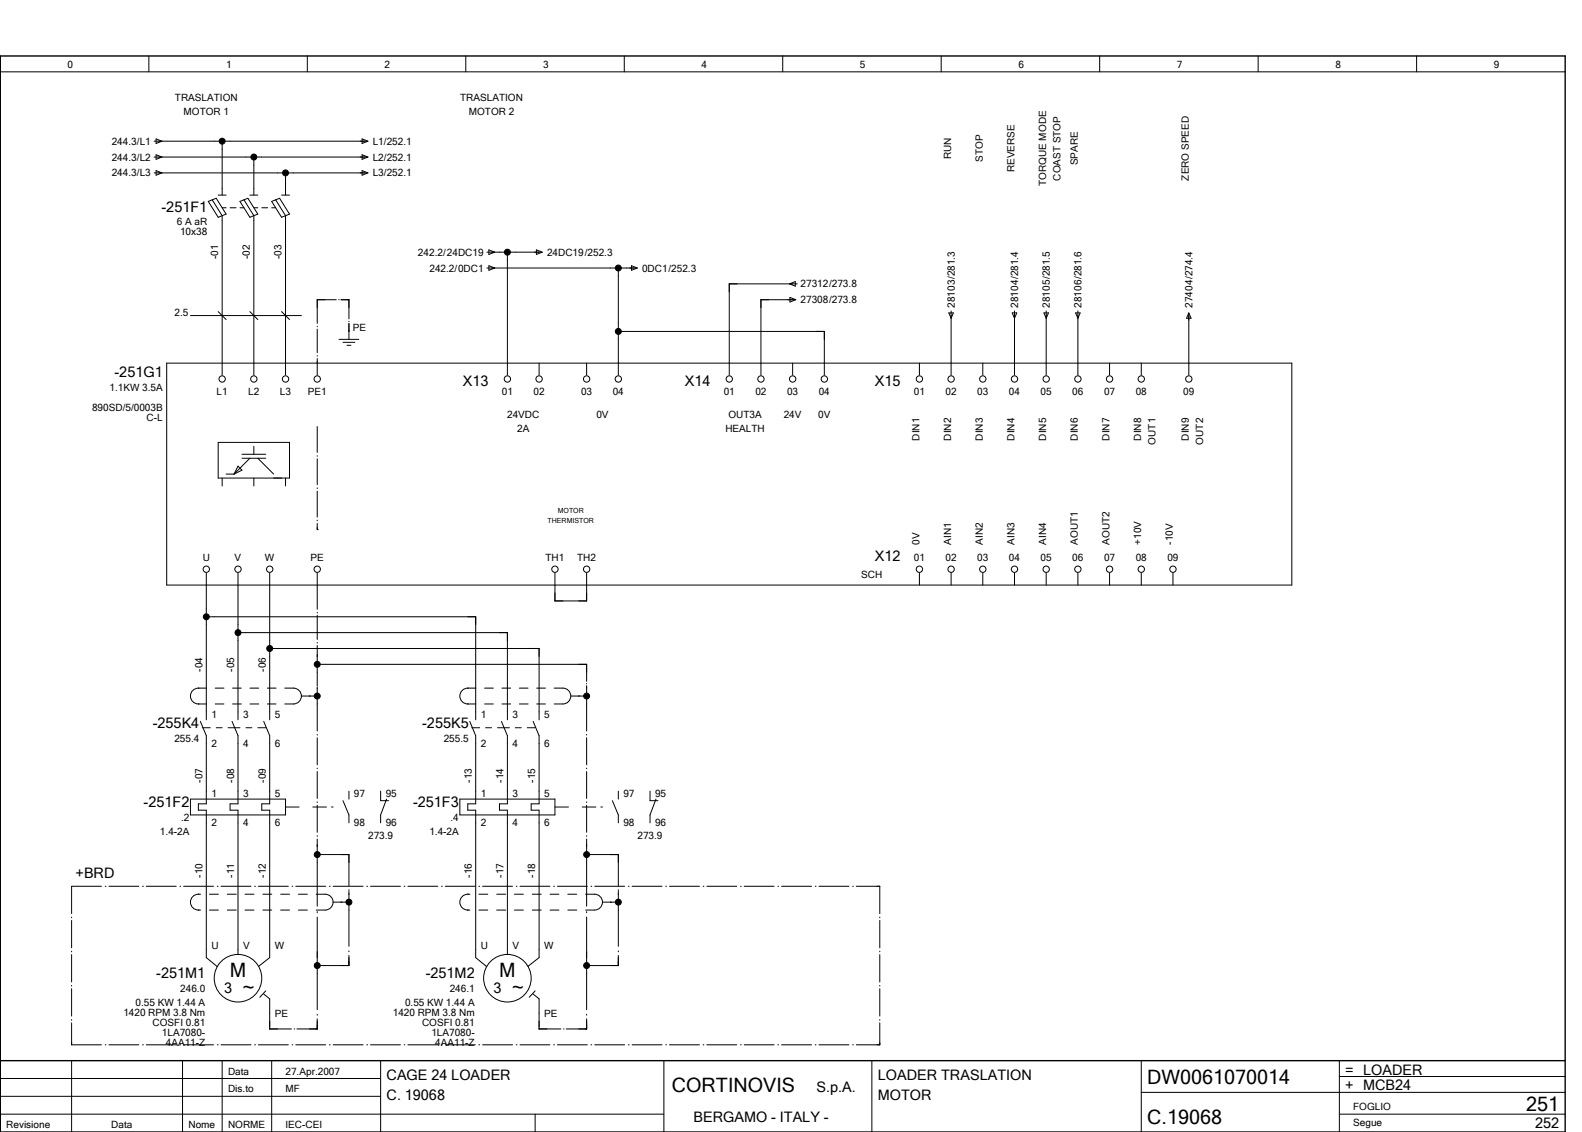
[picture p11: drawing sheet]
<svg xmlns="http://www.w3.org/2000/svg" width="399mm" height="286mm" viewBox="0 0 399 286" stroke-linecap="round" stroke-linejoin="round" font-family="sans-serif">
<g fill="none" stroke="#000" stroke-width=".25">
<path d="M.1 18.1h395M37.6 14.1v4M77.6 14.1v4M117.6 14.1v4M157.6 14.1v4M197.6 14.1v4M237.6 14.1v4M277.6 14.1v4M317.6 14.1v4M357.6 14.1v4M38.9 35.6h53.8M38.9 39.6h53.8"/>
<path d="M39.4 35.1l1.5 .5-1.5 .6zM39.4 39.1l1.5 .5-1.5 .6zM56.1 35.6v13.6M64.1 39.6v9.6M91.4 35.1l1.5 .5-1.5 .6zM91.4 39.1l1.5 .5-1.5 .6zM38.9 43.6h53.8M39.4 43.1l1.5 .5-1.5 .6zM52.6 50.8l2-.8 2.5 4-2 .8zM53.6 50.4l2.5 4v40.2M55.1 49.2h2M56.1 52.4h1"/>
<path d="M58.1 52.4h1.5M60.6 50.8l2-.8 2.5 4-2 .8zM60.6 52.4h1M61.6 50.4l2.5 4v40.2M63.1 49.2h2M64.1 52.4h1M66.1 52.4h1.5M68.6 50.8l2-.8 2.5 4-2 .8zM68.6 52.4h1M69.6 50.4l2.5 4v40.2M71.1 49.2h2M72.1 43.6v5.6"/>
<path d="M91.4 43.1l1.5 .5-1.5 .6zM48.1 79.6h28M55.1 78.6l2 2M63.1 78.6l2 2M71.1 78.6l2 2M84.9 75.6h-4.8v6M85.5 75.6h.1M86.1 75.6h2v4.9M122.9 63.6h13.9M122.9 67.6h37.8M123.4 63.1l1.5 .5-1.5 .6zM123.4 67l1.5 .6-1.5 .6z"/>
<path d="M128.1 63.6v31M135.4 63.1l1.5 .5-1.5 .6zM156.1 67.6v27M159.4 67l1.5 .6-1.5 .6zM199.3 71.6l1.4-.5v1.1zM199.4 75l1.5 .6-1.5 .6zM200.7 75.6h-8.6v19M201.3 71.6h-17.2v23M239.5 79h1.2l-.6 1.3zM240.1 78.5v16.1M255.5 79h1.2l-.6 1.3zM256.1 78.5v16.1"/>
<path d="M263.5 79h1.2l-.6 1.3zM264.1 78.5v16.1M271.5 79h1.1l-.5 1.3zM272.1 78.5v16.1M300.1 79.1v15.5M300.1 79l.5 1.3h-1.1zM42.1 91.6h284v56h-284zM80.1 82.3v.2M80.1 83.1v5.9M80.1 89.7v.2M80.1 90.5v4.1M85.6 85.6h5"/>
<path d="M86.6 86.4h3M87.6 87.1h1M88.1 81v.2M88.1 81.6v4M136.1 91.6v3M148.1 91.6v3M156.1 83.6h52v11M200.1 91.6v3M232.1 91.6v3M248.1 91.6v3M280.1 91.6v3M288.1 91.6v3"/>
<path d="M55.1 111.6h18v9h-18zM57.1 119.6h2M60.1 117.6l1 1-2 1zM61.1 115.6h6M61.1 114.6h6M63.1 115.6l-4 4M64.1 112.6v2M65.1 115.6l4 4M80.1 107.6v6.6M80.1 115v.1M80.1 115.8v6.5M56.1 120.6v2"/>
<path d="M64.1 120.6v2M72.1 120.6v2M80.1 133.6h.1M80.1 123.1v.2M80.1 123.9v6.6M80.1 131.3v.1M80.1 132.1v1.5M52.1 144.6v37M52.1 155.6h68v26M60.1 144.6v37M60.1 159.6h68v22M68.1 144.6v37"/>
<path d="M80.1 144.6v9.1M80.1 154.5v.2M80.1 155.3v6M140.1 144.6v7h8v-7M232.1 144.6v3M240.1 144.6v3M248.1 144.6v3M256.1 144.6v3M264.1 144.6v3M272.1 144.6v3M280.1 144.6v3M288.1 144.6v3"/>
<path d="M296.1 144.6v3M52.1 173.6a3.7 3.7 0 0 0-3.4 .6 2 2 0 0 0-.5 2.2 2 2 0 0 0 1.9 1.2h2M54.3 177.6h2.2M54.3 173.6h2.2M58.7 177.6h2.2M58.7 173.6h2.2M63.1 177.6h2.2M63.1 173.6h2.2M67.5 177.6h2.2M67.5 173.6h2.2M68.1 163.6h68v18M71.9 173.6a3.8 3.8 0 0 1 3.6 .6 2 2 0 0 1 .4 2.2 2 2 0 0 1-1.8 1.2h-2.2"/>
<path d="M76.1 175.6h4M78.1 175.6h.1M80.1 162.1v.2M80.1 162.9v10.3M80.1 173.5v11M80.1 167.6h68v4.3M120.1 173.6a3.7 3.7 0 0 0-3.4 .6 2 2 0 0 0-.5 2.2 2 2 0 0 0 1.9 1.2h2M122.3 177.6h2.2M122.3 173.6h2.2M126.7 177.6h2.2M126.7 173.6h2.2M131.1 177.6h2.2"/>
<path d="M131.1 173.6h2.2M135.5 177.6h2.2M135.5 173.6h2.2M139.9 173.6a3.8 3.8 0 0 1 3.6 .6 2 2 0 0 1 .4 2.2 2 2 0 0 1-1.8 1.2h-2.2M144.1 175.6h4M146.1 175.6h.1M148.1 172.5h.1M148.1 173v11.5M50.6 182l1.5 3.6v17.2h-2v1.6h2v37.2l2.8 2.3M51.1 183.6h2M54.6 183.6h1.5M57.6 183.6h3"/>
<path d="M58.6 182l1.5 3.6v17.2h-2v1.6h2v36.4M62.1 183.6h1.5M65.1 183.6h2M66.6 182l1.5 3.6v17.2h-2v1.6h2v37.2l-2.8 2.2M80.1 185.3v.2M80.1 186.2v6.8M80.1 193.8v.2M80.1 194.7v6.8M88.1 199.6v2M96.1 199.6v2.4h2M118.6 182l1.5 3.6v17.2h-2v1.6h2v37.2l2.8 2.3M119.1 183.6h2"/>
<path d="M122.6 183.6h1.5M125.6 183.6h3M126.6 182l1.5 3.6v17.2h-2v1.6h2v36.4M130.1 183.6h1.5M133.1 183.6h2M134.6 182l1.5 3.6v17.2h-2v1.6h2v37.2l-2.8 2.2M148.1 185.3v.2M148.1 186.2v6.8M148.1 193.8v.2M148.1 194.7v6.8M156.1 199.6v2M164.1 199.6v2.4h2"/>
<path d="M48.1 201.6h24v4h-24zM72.1 203.6h3.4M78.9 203.6h3.5M80.1 202.3v.2M80.1 203.2v6.8M80.1 210.8v.2M80.1 211.7v17M80.1 215.6h8v7.9M83.7 203.6h.4M86.6 202l1.5 3.6v2M97.6 201.6l-1.5 4v2M116.1 201.6h24v4h-24z"/>
<path d="M140.1 203.6h3.4M146.9 203.6h3.5M148.1 215.6h8v7.9M148.1 202.3v.2M148.1 203.2v6.8M148.1 210.8v.2M148.1 211.7v17M151.7 203.6h.4M154.6 202l1.5 3.6v2M165.6 201.6l-1.5 4v2M18.1 231.4v.2M18.1 232.3v6.9"/>
<path d="M25.6 223.6h-7.5v6.9M26.6 223.6h.2M27.5 223.6h7.5M36 223.6h.2M36.9 223.6h7.6M45.4 223.6h.2M46.4 223.6h7.5M50.6 225.6a2.06 2.06 0 0 0-2.5 2 2.06 2.06 0 0 0 2.5 2M52.9 229.6h2.2M52.9 225.6h2.2M54.8 223.6h.2M55.8 223.6h7.6"/>
<path d="M57.4 229.6h2.2M57.4 225.6h2.2M61.9 229.6h2.2M61.9 225.6h2.2M64.3 223.6h.2M65.2 223.6h7.6M66.4 229.6h2.2M66.4 225.6h2.2M70.9 229.6h2.2M70.9 225.6h2.2M73.7 223.6h.2M74.6 223.6h7.6"/>
<path d="M75.3 229.6h2.3M75.3 225.6h2.3M79.8 225.6a3.9 3.9 0 0 1 3.7 .6 2 2 0 0 1 .4 2.2 2 2 0 0 1-1.8 1.2h-2.3M80.1 230v.3M80.1 231.4v23.4M83.2 223.6h.2M84.1 227.6h4M84.1 223.6h7.5M86.1 227.6h.1M88.1 224.5v.2M88.1 224.9v13.9M88.1 239.9v.2"/>
<path d="M92.6 223.6h.2M93.5 223.6h7.6M102 223.6h.2M103 223.6h7.5M111.4 223.6h.2M112.4 223.6h7.6M118.6 225.6a2.06 2.06 0 0 0-2.5 2 2.06 2.06 0 0 0 2.5 2M120.9 223.6h.2M120.9 229.6h2.2M120.9 225.6h2.2M121.8 223.6h7.6M125.4 229.6h2.2"/>
<path d="M125.4 225.6h2.2M129.9 229.6h2.2M129.9 225.6h2.2M130.3 223.6h.2M131.2 223.6h7.6M134.4 229.6h2.2M134.4 225.6h2.2M138.9 229.6h2.2M138.9 225.6h2.2M139.8 223.6h.2M140.7 223.6h7.5M143.3 229.6h2.3"/>
<path d="M143.3 225.6h2.3M147.8 225.6a3.9 3.9 0 0 1 3.7 .6 2 2 0 0 1 .4 2.2 2 2 0 0 1-1.8 1.2h-2.3M148.1 230v.3M148.1 231.4v23.4M149.2 223.6h.2M150.1 223.6h7.6M152.1 227.6h4M154.1 227.6h.1M156.1 224.5v.2M156.1 224.9v13.9M156.1 239.9v.2M158.6 223.6h.2"/>
<path d="M159.6 223.6h7.5M168 223.6h.2M169 223.6h7.6M177.5 223.6h.2M178.4 223.6h7.6M186.9 223.6h.2M187.8 223.6h7.6M196.4 223.6h.1M197.3 223.6h7.5M205.8 223.6h.2M206.7 223.6h7.6M215.2 223.6h.2"/>
<path d="M216.2 223.6h5.9v6.9M222.1 231.4v.2M222.1 232.3v6.9M.1 255.6v30M18.1 240v.2M18.1 240.9v6.9M18.1 248.6v.2M18.1 249.5v6.9M18.1 257.3v.1M18.1 258.1v5.5h7.5M66.6 250.8l1.5 1.2v7.6h5.5M67.1 250l-1.5 1.6"/>
<path d="M74.3 259.6h.1M80.1 255.9v.3M80.1 257.1v2.5h-5.1M88.1 241.1v2.5h-8M134.6 250.8l1.5 1.2v7.6h5.5M135.1 250l-1.5 1.6M142.2 259.6h.2M148.1 257.1v2.5h-5.1M148.1 255.9v.3M156.1 241.1v2.5h-8M222.1 258.1v5.5h-5.9M222.1 240v.2"/>
<path d="M222.1 240.9v6.9M222.1 248.6v.2M222.1 249.5v6.9M222.1 257.3v.1M.1 276.6h96M.1 272.1h96M18.1 267.6v18M26.6 263.6h.2M27.5 263.6h7.5M36 263.6h.2M36.9 263.6h7.6M45.4 263.6h.2"/>
<path d="M46.1 267.6v18M46.4 263.6h7.5M54.8 263.6h.2M55.8 263.6h7.6M56.1 267.6v18M64.3 263.6h.2M65.2 263.6h7.6M68.6 267.6v18M73.7 263.6h.2M74.6 263.6h7.6M83.2 263.6h.2M84.1 263.6h7.5"/>
<path d="M92.6 263.6h.2M93.5 263.6h7.6M96.1 267.6v18M102 263.6h.2M103 263.6h7.5M111.4 263.6h.2M112.4 263.6h7.6M120.9 263.6h.2M121.8 263.6h7.6M130.3 263.6h.2M131.2 263.6h7.6M139.8 263.6h.2"/>
<path d="M140.7 263.6h7.5M149.2 263.6h.2M150.1 263.6h7.6M158.6 263.6h.2M159.6 263.6h7.5M167.6 267.6v18M168 263.6h.2M169 263.6h7.6M177.5 263.6h.2M178.4 263.6h7.6M186.9 263.6h.2M187.8 263.6h7.6"/>
<path d="M196.4 263.6h.1M197.3 263.6h7.5M205.8 263.6h.2M206.7 263.6h7.6M215.2 263.6h.2M220.1 267.6v18M288.1 267.6v18M288.1 275.6h107M338.1 271.6h57M338.1 267.6v18M.1 281.1h167.5M135.1 281.1v4.5"/>
<path d="M338.1 281.1h57"/>
<circle cx="56.1" cy="95.6" r=".8"/>
<circle cx="64.1" cy="95.6" r=".8"/>
<circle cx="72.1" cy="95.6" r=".8"/>
<circle cx="80.1" cy="95.6" r=".8"/>
<circle cx="128.1" cy="95.6" r=".8"/>
<circle cx="136.1" cy="95.6" r=".8"/>
<circle cx="148.1" cy="95.6" r=".8"/>
<circle cx="156.1" cy="95.6" r=".8"/>
<circle cx="184.1" cy="95.6" r=".8"/>
<circle cx="192.1" cy="95.6" r=".8"/>
<circle cx="200.1" cy="95.6" r=".8"/>
<circle cx="208.1" cy="95.6" r=".8"/>
<circle cx="232.1" cy="95.6" r=".8"/>
<circle cx="240.1" cy="95.6" r=".8"/>
<circle cx="248.1" cy="95.6" r=".8"/>
<circle cx="256.1" cy="95.6" r=".8"/>
<circle cx="264.1" cy="95.6" r=".8"/>
<circle cx="272.1" cy="95.6" r=".8"/>
<circle cx="280.1" cy="95.6" r=".8"/>
<circle cx="288.1" cy="95.6" r=".8"/>
<circle cx="300.1" cy="95.6" r=".8"/>
<circle cx="52.1" cy="143.6" r=".8"/>
<circle cx="60.1" cy="143.6" r=".8"/>
<circle cx="68.1" cy="143.6" r=".8"/>
<circle cx="80.1" cy="143.6" r=".8"/>
<circle cx="140.1" cy="143.6" r=".8"/>
<circle cx="148.1" cy="143.6" r=".8"/>
<circle cx="232.1" cy="143.6" r=".8"/>
<circle cx="240.1" cy="143.6" r=".8"/>
<circle cx="248.1" cy="143.6" r=".8"/>
<circle cx="256.1" cy="143.6" r=".8"/>
<circle cx="264.1" cy="143.6" r=".8"/>
<circle cx="272.1" cy="143.6" r=".8"/>
<circle cx="280.1" cy="143.6" r=".8"/>
<circle cx="288.1" cy="143.6" r=".8"/>
<circle cx="296.1" cy="143.6" r=".8"/>
<circle cx="60.1" cy="246.8" r="6"/>
<circle cx="128.1" cy="246.8" r="6"/>
</g>
<path d="M.1 14.1h395v271.5h-395zM.1 267.6h395" fill="none" stroke="#000" stroke-width=".35"/>
<g fill="#000" stroke="#000" stroke-width=".25">
<circle cx="56.1" cy="35.6" r=".75"/>
<circle cx="64.1" cy="39.6" r=".75"/>
<circle cx="72.1" cy="43.6" r=".75"/>
<circle cx="128.1" cy="63.6" r=".75"/>
<circle cx="156.1" cy="67.6" r=".75"/>
<circle cx="156.1" cy="83.6" r=".75"/>
<circle cx="52.1" cy="155.6" r=".75"/>
<circle cx="60.1" cy="159.6" r=".75"/>
<circle cx="68.1" cy="163.6" r=".75"/>
<circle cx="80.1" cy="167.6" r=".75"/>
<circle cx="80.1" cy="175.6" r=".75"/>
<circle cx="148.1" cy="175.6" r=".75"/>
<circle cx="80.1" cy="215.6" r=".75"/>
<circle cx="148.1" cy="215.6" r=".75"/>
<circle cx="88.1" cy="227.6" r=".75"/>
<circle cx="156.1" cy="227.6" r=".75"/>
<circle cx="80.1" cy="243.6" r=".75"/>
<circle cx="148.1" cy="243.6" r=".75"/>
</g>
<g font-size="5">
<text x="58" y="246.6">M</text>
<text x="126" y="246.6">M</text>
<text x="61.3" y="252.4">~</text>
<text x="129.3" y="252.4">~</text>
<text x="169.6" y="275.6">CORTINOVIS</text>
<text x="289.6" y="273.6">DW0061070014</text>
<text x="385.2" y="280.4">251</text>
<text x="289.6" y="283.6">C.19068</text>
</g>
<g font-size="3.6">
<text x="40.8" y="53.4">­251F1</text>
<text x="28.9" y="95.1">­251G1</text>
<text x="116.8" y="97.4">X13</text>
<text x="172.8" y="97.4">X14</text>
<text x="220.8" y="97.4">X15</text>
<text x="220.8" y="141.4">X12</text>
<text x="38.6" y="183.6">­255K4</text>
<text x="106.6" y="183.6">­255K5</text>
<text x="36.3" y="203.6">­251F2</text>
<text x="104.3" y="203.6">­251F3</text>
<text x="19.1" y="221.6">+BRD</text>
<text x="39.5" y="246.8">­251M1</text>
<text x="56.6" y="250.6">3</text>
<text x="107.5" y="246.8">­251M2</text>
<text x="124.6" y="250.6">3</text>
<text x="97.6" y="272.6">CAGE 24 LOADER</text>
<text x="206.1" y="275.6">S.p.A.</text>
<text x="221.6" y="272.6">LOADER TRASLATION</text>
<text x="339.6" y="271.1">= LOADER</text>
<text x="339.6" y="275.1">+ MCB24</text>
<text x="97.6" y="277.6">C. 19068</text>
<text x="221.6" y="277.6">MOTOR</text>
<text x="175" y="283.1">BERGAMO ­ ITALY ­</text>
<text x="387.5" y="284.6">252</text>
</g>
<g font-size="2.5">
<text x="17.1" y="17.1">0</text>
<text x="57.1" y="17.1">1</text>
<text x="97.1" y="17.1">2</text>
<text x="137.1" y="17.1">3</text>
<text x="177.1" y="17.1">4</text>
<text x="217.1" y="17.1">5</text>
<text x="257.1" y="17.1">6</text>
<text x="297.1" y="17.1">7</text>
<text x="337.1" y="17.1">8</text>
<text x="377.1" y="17.1">9</text>
<text x="44.1" y="25.4">TRASLATION</text>
<text x="46.3" y="29">MOTOR 1</text>
<text x="116.1" y="25.4">TRASLATION</text>
<text x="118.3" y="29">MOTOR 2</text>
<text x="28.2" y="36.5">244.3/L1</text>
<text x="28.2" y="40.5">244.3/L2</text>
<text x="94.1" y="36.5">L1/252.1</text>
<text x="94.1" y="40.5">L2/252.1</text>
<text x="240.1" y="40.2" transform="rotate(-90 240.1 40.2)">RUN</text>
<text x="248.1" y="40.9" transform="rotate(-90 248.1 40.9)">STOP</text>
<text x="272.1" y="41.7" transform="rotate(-90 272.1 41.7)">SPARE</text>
<text x="28.2" y="44.5">244.3/L3</text>
<text x="94.1" y="44.5">L3/252.1</text>
<text x="256.1" y="43.5" transform="rotate(-90 256.1 43.5)">REVERSE</text>
<text x="264.1" y="46.9" transform="rotate(-90 264.1 46.9)">TORQUE MODE</text>
<text x="267.7" y="45.5" transform="rotate(-90 267.7 45.5)">COAST STOP</text>
<text x="300.1" y="45.5" transform="rotate(-90 300.1 45.5)">ZERO SPEED</text>
<text x="44.7" y="56.9">6 A aR</text>
<text x="45.4" y="59.4">10x38</text>
<text x="55.1" y="65.4" transform="rotate(-90 55.1 65.4)">­01</text>
<text x="63.1" y="65.4" transform="rotate(-90 63.1 65.4)">­02</text>
<text x="71.1" y="65.4" transform="rotate(-90 71.1 65.4)">­03</text>
<text x="105.5" y="64.5">242.2/24DC19</text>
<text x="138.1" y="64.5">24DC19/252.3</text>
<text x="108.4" y="68.5">242.2/0DC1</text>
<text x="162.1" y="68.5">0DC1/252.3</text>
<text x="202.1" y="72.5">27312/273.8</text>
<text x="202.1" y="76.5">27308/273.8</text>
<text x="241" y="77.6" transform="rotate(-90 241 77.6)">28103/281.3</text>
<text x="257" y="77.6" transform="rotate(-90 257 77.6)">28104/281.4</text>
<text x="265" y="77.6" transform="rotate(-90 265 77.6)">28105/281.5</text>
<text x="273" y="77.6" transform="rotate(-90 273 77.6)">28106/281.6</text>
<text x="301" y="77.6" transform="rotate(-90 301 77.6)">27404/274.4</text>
<text x="44.1" y="79.6">2.5</text>
<text x="89.1" y="83.4">PE</text>
<text x="27.6" y="98.6">1.1KW 3.5A</text>
<text x="54.7" y="99.6">L1</text>
<text x="62.7" y="99.6">L2</text>
<text x="70.7" y="99.6">L3</text>
<text x="77.7" y="99.6">PE1</text>
<text x="126.7" y="99.6">01</text>
<text x="134.7" y="99.6">02</text>
<text x="146.7" y="99.6">03</text>
<text x="154.7" y="99.6">04</text>
<text x="182.7" y="99.6">01</text>
<text x="190.7" y="99.6">02</text>
<text x="198.7" y="99.6">03</text>
<text x="206.7" y="99.6">04</text>
<text x="230.7" y="99.6">01</text>
<text x="238.7" y="99.6">02</text>
<text x="246.7" y="99.6">03</text>
<text x="254.7" y="99.6">04</text>
<text x="262.7" y="99.6">05</text>
<text x="270.7" y="99.6">06</text>
<text x="278.7" y="99.6">07</text>
<text x="286.7" y="99.6">08</text>
<text x="298.7" y="99.6">09</text>
<text x="23.2" y="103.6">890SD/5/0003B</text>
<text x="37" y="106.1">C­L</text>
<text x="128" y="105.4">24VDC</text>
<text x="150.5" y="105.4">0V</text>
<text x="183.9" y="105.4">OUT3A</text>
<text x="197.8" y="105.4">24V</text>
<text x="206.5" y="105.4">0V</text>
<text x="130.5" y="109">2A</text>
<text x="183.1" y="109">HEALTH</text>
<text x="232.1" y="111.2" transform="rotate(-90 232.1 111.2)">DIN1</text>
<text x="240.1" y="111.2" transform="rotate(-90 240.1 111.2)">DIN2</text>
<text x="248.1" y="111.2" transform="rotate(-90 248.1 111.2)">DIN3</text>
<text x="256.1" y="111.2" transform="rotate(-90 256.1 111.2)">DIN4</text>
<text x="264.1" y="111.2" transform="rotate(-90 264.1 111.2)">DIN5</text>
<text x="272.1" y="111.2" transform="rotate(-90 272.1 111.2)">DIN6</text>
<text x="280.1" y="111.2" transform="rotate(-90 280.1 111.2)">DIN7</text>
<text x="288.1" y="111.2" transform="rotate(-90 288.1 111.2)">DIN8</text>
<text x="291.7" y="112.2" transform="rotate(-90 291.7 112.2)">OUT1</text>
<text x="300.1" y="111.2" transform="rotate(-90 300.1 111.2)">DIN9</text>
<text x="303.7" y="112.2" transform="rotate(-90 303.7 112.2)">OUT2</text>
<text x="232.1" y="137.4" transform="rotate(-90 232.1 137.4)">0V</text>
<text x="240.1" y="137.4" transform="rotate(-90 240.1 137.4)">AIN1</text>
<text x="248.1" y="137.4" transform="rotate(-90 248.1 137.4)">AIN2</text>
<text x="256.1" y="137.4" transform="rotate(-90 256.1 137.4)">AIN3</text>
<text x="264.1" y="137.4" transform="rotate(-90 264.1 137.4)">AIN4</text>
<text x="272.1" y="137.4" transform="rotate(-90 272.1 137.4)">AOUT1</text>
<text x="280.1" y="137.4" transform="rotate(-90 280.1 137.4)">AOUT2</text>
<text x="288.1" y="137.4" transform="rotate(-90 288.1 137.4)">+10V</text>
<text x="296.1" y="137.4" transform="rotate(-90 296.1 137.4)">­10V</text>
<text x="51.2" y="141.6">U</text>
<text x="59.2" y="141.6">V</text>
<text x="66.9" y="141.6">W</text>
<text x="78.4" y="141.6">PE</text>
<text x="137.7" y="141.6">TH1</text>
<text x="145.7" y="141.6">TH2</text>
<text x="230.7" y="141.6">01</text>
<text x="238.7" y="141.6">02</text>
<text x="246.7" y="141.6">03</text>
<text x="254.7" y="141.6">04</text>
<text x="262.7" y="141.6">05</text>
<text x="270.7" y="141.6">06</text>
<text x="278.7" y="141.6">07</text>
<text x="286.7" y="141.6">08</text>
<text x="294.7" y="141.6">09</text>
<text x="217.4" y="145.8">SCH</text>
<text x="51.1" y="169.4" transform="rotate(-90 51.1 169.4)">­04</text>
<text x="59.1" y="169.4" transform="rotate(-90 59.1 169.4)">­05</text>
<text x="67.1" y="169.4" transform="rotate(-90 67.1 169.4)">­06</text>
<text x="53.4" y="181.1">1</text>
<text x="61.3" y="181.1">3</text>
<text x="69.4" y="181.1">5</text>
<text x="121.4" y="181.1">1</text>
<text x="129.3" y="181.1">3</text>
<text x="137.4" y="181.1">5</text>
<text x="44" y="187.1">255.4</text>
<text x="53.4" y="188.5">2</text>
<text x="61.3" y="188.5">4</text>
<text x="69.4" y="188.5">6</text>
<text x="112" y="187.1">255.5</text>
<text x="121.4" y="188.5">2</text>
<text x="129.3" y="188.5">4</text>
<text x="137.4" y="188.5">6</text>
<text x="51.1" y="197.4" transform="rotate(-90 51.1 197.4)">­07</text>
<text x="59.1" y="197.4" transform="rotate(-90 59.1 197.4)">­08</text>
<text x="67.1" y="197.4" transform="rotate(-90 67.1 197.4)">­09</text>
<text x="119.1" y="197.4" transform="rotate(-90 119.1 197.4)">­13</text>
<text x="127.1" y="197.4" transform="rotate(-90 127.1 197.4)">­14</text>
<text x="135.1" y="197.4" transform="rotate(-90 135.1 197.4)">­15</text>
<text x="53.4" y="201.1">1</text>
<text x="61.3" y="201.1">3</text>
<text x="69.4" y="201.1">5</text>
<text x="89.4" y="201.1">97</text>
<text x="97.4" y="201.1">95</text>
<text x="121.4" y="201.1">1</text>
<text x="129.3" y="201.1">3</text>
<text x="137.4" y="201.1">5</text>
<text x="157.3" y="201.1">97</text>
<text x="165.4" y="201.1">95</text>
<text x="45.7" y="207.1">.2</text>
<text x="53.4" y="208.5">2</text>
<text x="61.3" y="208.5">4</text>
<text x="69.4" y="208.5">6</text>
<text x="89.4" y="208.5">98</text>
<text x="97.4" y="208.5">96</text>
<text x="113.7" y="207.1">.4</text>
<text x="121.4" y="208.5">2</text>
<text x="129.3" y="208.5">4</text>
<text x="137.4" y="208.5">6</text>
<text x="157.3" y="208.5">98</text>
<text x="165.4" y="208.5">96</text>
<text x="40.4" y="210.6">1.4­2A</text>
<text x="92.9" y="211.6">273.9</text>
<text x="108.4" y="210.6">1.4­2A</text>
<text x="160.9" y="211.6">273.9</text>
<text x="51.1" y="221.4" transform="rotate(-90 51.1 221.4)">­10</text>
<text x="59.1" y="221.4" transform="rotate(-90 59.1 221.4)">­11</text>
<text x="67.1" y="221.4" transform="rotate(-90 67.1 221.4)">­12</text>
<text x="119.1" y="221.4" transform="rotate(-90 119.1 221.4)">­16</text>
<text x="127.1" y="221.4" transform="rotate(-90 127.1 221.4)">­17</text>
<text x="135.1" y="221.4" transform="rotate(-90 135.1 221.4)">­18</text>
<text x="53.4" y="239.6">U</text>
<text x="61.3" y="239.6">V</text>
<text x="69.4" y="239.6">W</text>
<text x="121.4" y="239.6">U</text>
<text x="129.3" y="239.6">V</text>
<text x="137.4" y="239.6">W</text>
<text x="45.5" y="250.3">246.0</text>
<text x="113.5" y="250.3">246.1</text>
<text x="31.1" y="256.3">1420 RPM 3.8 Nm</text>
<text x="34.2" y="253.8">0.55 KW 1.44 A</text>
<text x="69.4" y="256.5">PE</text>
<text x="99.1" y="256.3">1420 RPM 3.8 Nm</text>
<text x="102.2" y="253.8">0.55 KW 1.44 A</text>
<text x="137.4" y="256.5">PE</text>
<text x="38.5" y="258.8">COSFI 0.81</text>
<text x="40.9" y="261.3">1LA7080­</text>
<text x="41.9" y="263.8">4AA11­Z</text>
<text x="106.5" y="258.8">COSFI 0.81</text>
<text x="108.9" y="261.3">1LA7080­</text>
<text x="109.9" y="263.8">4AA11­Z</text>
<text x="57.6" y="271.1">Data</text>
<text x="57.6" y="275.6">Dis.to</text>
<text x="72.1" y="271.1">27.Apr.2007</text>
<text x="72.1" y="275.6">MF</text>
<text x="341.6" y="280.1">FOGLIO</text>
<text x="1.6" y="284.6">Revisione</text>
<text x="28.1" y="284.6">Data</text>
<text x="47.6" y="284.6">Nome</text>
<text x="57.6" y="284.6">NORME</text>
<text x="72.1" y="284.6">IEC­CEI</text>
<text x="341.6" y="284.1">Segue</text>
</g>
<g font-size="1.8">
<text x="140.8" y="129.4">MOTOR</text>
<text x="138.2" y="132">THERMISTOR</text>
</g>
</svg>
